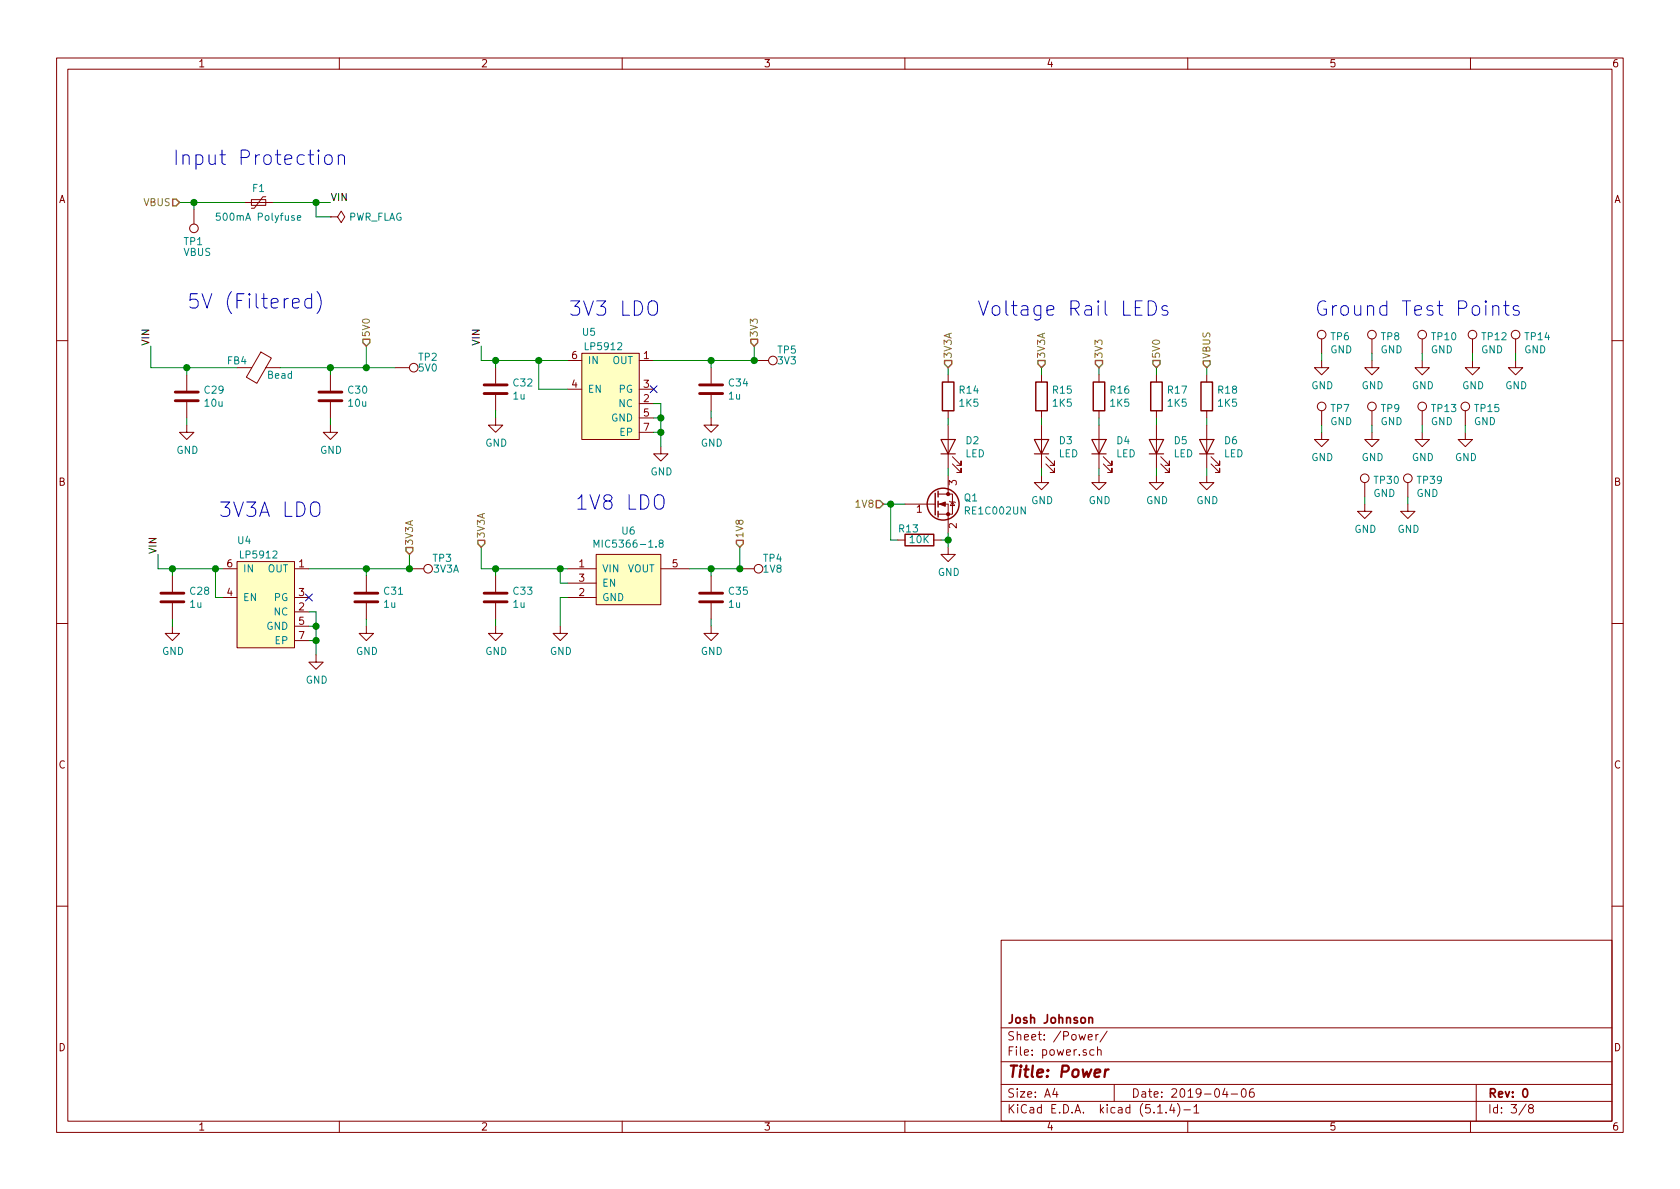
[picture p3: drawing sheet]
<svg xmlns="http://www.w3.org/2000/svg" width="297mm" height="210mm" viewBox="0 0 297 210" stroke-linecap="round" stroke-linejoin="round" font-family="sans-serif">
<g fill="none" stroke="#840000" stroke-width=".18">
<path d="M10 10.3h277v189.9h-277zM12 12.2h273v186.1h-273zM60 10.3v1.9M110 10.3v1.9M160 10.3v1.9M210 10.3v1.9M260 10.3v1.9M34.3 37.1v2.5M43.2 35.8h5.1M44.4 35.3h2.6v1h-2.6zM47 34.8h-.5l-1.5 2h-.6M58.4 38.3h1.3l.6-1 .7 1-.7 1.1-.6-1.1"/>
<path d="M58.4 38.3h.1M233.7 59.9v2.6M242.6 59.9v2.6M251.5 59.9v2.6M260.3 59.9v2.6M268 59.9v2.6M10 60.2h2M33 75.2v1.2h1.3l-1.3 1.3-1.3-1.3h1.3M33 66.3v2.8M33 71.1v2.8M41.9 65h2.6M46.1 62.2l1.9 1.1-2.6 4.5-1.8-1.1z"/>
<path d="M47 65h2.5M58.4 75.2v1.2h1.3l-1.3 1.3-1.3-1.3h1.3M58.4 66.3v2.8M58.4 71.1v2.8M69.8 65h2.6M87.6 73.9v1.3h1.3l-1.3 1.2-1.2-1.2h1.2M87.6 65v2.8M87.6 69.8v2.8M100.3 63.7h2.6M100.3 68.8h2.6M102.9 62.5h10.1v15.2h-10.1zM113 63.7h2.6"/>
<path d="M113 71.4h2.6M113 68.8h2.6M113 73.9h2.6M113 76.4h2.6M116.8 79v1.3h1.3l-1.3 1.2-1.2-1.2h1.2M125.7 73.9v1.3h1.3l-1.3 1.2-1.2-1.2h1.2M125.7 65v2.8M125.7 69.8v2.8M133.3 63.7h2.6M167.6 66.3v1.3M167.6 72.6v1.3M167.6 75.2v7.6"/>
<path d="M184.1 66.3v1.3M184.1 72.6v1.3M184.1 75.2v7.6M194.3 66.3v1.3M194.3 72.6v1.3M194.3 75.2v7.6M204.5 66.3v1.3M204.5 72.6v1.3M204.5 75.2v7.6M213.4 66.3v1.3M213.4 72.6v1.3M213.4 75.2v7.6"/>
<path d="M233.7 63.7v1.3h1.2l-1.2 1.3-1.3-1.3h1.3M233.7 76.4v1.3h1.2l-1.2 1.3-1.3-1.3h1.3M233.7 72.6v2.6M242.6 63.7v1.3h1.2l-1.2 1.3-1.3-1.3h1.3M242.6 76.4v1.3h1.2l-1.2 1.3-1.3-1.3h1.3M242.6 72.6v2.6M251.5 63.7v1.3h1.2l-1.2 1.3-1.3-1.3h1.3M251.5 76.4v1.3h1.2l-1.2 1.3-1.3-1.3h1.3M251.5 72.6v2.6M259.1 76.4v1.3h1.2l-1.2 1.3-1.3-1.3h1.3M259.1 72.6v2.6M260.3 63.7v1.3h1.3l-1.3 1.3-1.2-1.3h1.2"/>
<path d="M268 63.7v1.3h1.2l-1.2 1.3-1.3-1.3h1.3M285 60.2h2M41.9 99.3h10.2v15.2h-10.2zM105.4 98h11.4v8.9h-11.4zM158.7 95.5h1.3M160 89.1h5.1M165.1 95.5h1.3M165.2 89.1h.2M165.9 89.1h1.7v5.1M165.9 87.4h1.7M167.6 96.8v1.2h1.3l-1.3 1.3-1.2-1.3h1.2M167.6 87.4h.8v3.5h-2.5"/>
<path d="M167.6 84.1v3.3M167.9 88.6l.1 .2h.8l.1 .1M168.4 82l1.5 1.6v-.8v.8h-.7M168.4 80.8l1.5 1.5v-.8v.8h-.7M168.4 88.8l.4 .6h-.8zM184.1 84.1v1.2h1.3l-1.3 1.3-1.2-1.3h1.2M184.9 82l1.5 1.6v-.8v.8h-.7M184.9 80.8l1.5 1.5v-.8v.8h-.7M194.3 84.1v1.2h1.3l-1.3 1.3-1.3-1.3h1.3M195.1 82l1.5 1.6v-.8v.8h-.8M195.1 80.8l1.5 1.5v-.8v.8h-.8M204.5 84.1v1.2h1.2l-1.2 1.3-1.3-1.3h1.3"/>
<path d="M205.2 82l1.6 1.6v-.8v.8h-.8M205.2 80.8l1.6 1.5v-.8v.8h-.8M213.4 84.1v1.2h1.2l-1.2 1.3-1.3-1.3h1.3M214.1 82l1.5 1.6v-.8v.8h-.7M214.1 80.8l1.5 1.5v-.8v.8h-.7M241.3 89.1v1.3h1.3l-1.3 1.3-1.3-1.3h1.3M241.3 85.3v2.6M248.9 89.1v1.3h1.3l-1.3 1.3-1.3-1.3h1.3M248.9 85.3v2.6M10 110.3h2M30.5 110.7v1.3h1.2l-1.2 1.3-1.3-1.3h1.3M30.5 101.8v2.8"/>
<path d="M30.5 106.7v2.8M39.4 100.6h2.5M39.4 105.7h2.5M52.1 100.6h2.5M52.1 105.7h2.5M52.1 108.2h2.5M52.1 110.7h2.5M52.1 113.3h2.5M55.9 115.8v1.3h1.2l-1.2 1.3-1.3-1.3h1.3M64.8 110.7v1.3h1.2l-1.2 1.3-1.3-1.3h1.3M64.8 101.8v2.8M64.8 106.7v2.8"/>
<path d="M72.4 100.6h2.5M87.6 110.7v1.3h1.3l-1.3 1.3-1.2-1.3h1.2M87.6 101.8v2.8M87.6 106.7v2.8M99.1 110.7v1.3h1.2l-1.2 1.3-1.3-1.3h1.3M100.3 100.6h5.1M100.3 105.7h5.1M100.3 103.1h5.1M116.8 100.6h5.1M125.7 110.7v1.3h1.3l-1.3 1.3-1.2-1.3h1.2M125.7 101.8v2.8M125.7 106.7v2.8"/>
<path d="M130.8 100.6h2.5M285 110.3h2M10 160.2h2M177 166.3h108v32h-108zM285 160.2h2M60 198.3v1.9M110 198.3v1.9M160 198.3v1.9M177 194.8h108M177 191.8h108M177 187.8h108M177 181.8h108"/>
<path d="M186.5 192.5l-.4 1h1M186.8 193v1M192.4 183.4l.7-.1v-.3l-.5-.1-.2 .2 .1 .7h.6M193.4 185.7l-.4-.1-.3 .3 .1 .6 .2 .1 .4-.1M193.8 182.9v1M194.1 185.7l.2-.1 .3 .1 .1 .9M194.1 185.1v1.5M194.2 182.9l-.4 .2v.1M195.8 182.3l-1.3 2M197 191.8v3M204.7 196.8h.8M206.2 196.7v.1"/>
<path d="M207.2 195.2l-.4 1.1h.9M207.5 195.8v1M208.2 195.1a1.71 1.71 0 0 1 0 2.3M209.3 196.3h1.2M210 198.3v1.9M211.1 195.8l.4-.5v1.5M211.1 196.8h.9M216.6 192.5l-.4 1h.9M216.9 193v1M217.7 193.5h1.1M219.6 192.7l.4-.2a.94 .94 0 0 1 0 1.5 .82 .82 0 0 1-.4-1.3zM221.6 192.5a.59 .59 0 0 0-.7 .7l.1 .7 .2 .1 .5-.1 .1-.5-.2-.2-.4-.1-.3 .3"/>
<path d="M260 198.3v1.9M261 191.8v6.5M269.8 195.2l-1.2 2M270.6 196l-.3-.2v-.2l.3-.3h.2l.3 .3-.1 .2-.6 .2a.48 .48 0 0 0-.1 .7l.3 .1 .4-.1a.48 .48 0 0 0-.2-.7"/>
<circle cx="34.3" cy="40.4" r=".76"/>
<circle cx="233.7" cy="59.2" r=".76"/>
<circle cx="242.6" cy="59.2" r=".76"/>
<circle cx="251.5" cy="59.2" r=".76"/>
<circle cx="260.4" cy="59.2" r=".76"/>
<circle cx="268" cy="59.2" r=".76"/>
<circle cx="73.2" cy="65" r=".76"/>
<circle cx="136.7" cy="63.7" r=".76"/>
<circle cx="233.7" cy="71.9" r=".76"/>
<circle cx="242.6" cy="71.9" r=".76"/>
<circle cx="251.5" cy="71.9" r=".76"/>
<circle cx="259.1" cy="71.9" r=".76"/>
<circle cx="241.3" cy="84.6" r=".76"/>
<circle cx="248.9" cy="84.6" r=".76"/>
<circle cx="75.7" cy="100.6" r=".76"/>
<circle cx="134.1" cy="100.6" r=".76"/>
</g>
<path d="M192.5 180.1l.2-.2 .4 .1 .1 .9M269.4 192.7l.2-.2a.8 .8 0 0 1 .5 .8 .8 .8 0 0 1-.5 .7l-.2-.1-.2-.4z" fill="none" stroke="#840000" stroke-width=".3"/>
<path d="M195.5 189.1l-.2 1.3M196 189.1a.54 .54 0 0 0-.6 .4" fill="none" stroke="#840000" stroke-width=".41"/>
<g fill="none" stroke="#840000" stroke-width=".25">
<path d="M166.6 67.6h2.1v5h-2.1zM183.1 67.6h2.1v5h-2.1zM193.3 67.6h2v5h-2zM203.5 67.6h2v5h-2zM212.3 67.6h2.1v5h-2.1zM160 94.5h5.1v2h-5.1zM165.4 87.2v3.9M165.9 86.9v1M165.9 88.6v1.1M165.9 90.4v1"/>
<circle cx="166.8" cy="89.1" r="2.82"/>
</g>
<path d="M166.4 77.7h2.5l-1.3 2.6zM182.9 77.7h2.5l-1.3 2.6zM193 77.7h2.6l-1.3 2.6zM203.2 77.7h2.5l-1.2 2.6zM212.1 77.7h2.5l-1.2 2.6zM166.4 80.3h2.5M182.9 80.3h2.5M193 80.3h2.6M203.2 80.3h2.5M212.1 80.3h2.5" fill="none" stroke="#840000" stroke-width=".2"/>
<g fill="#840000" stroke="#840000" stroke-width=".18">
<path d="M166.1 89.1l1-.3v.7z"/>
<circle cx="167.6" cy="90.9" r=".28"/>
<circle cx="167.6" cy="87.4" r=".28"/>
</g>
<path d="M38.9 37.7h-.6l-.1 .6 .2-.1 .5 .1v.5l-.2 .2-.5-.2M52.6 38.5l.6-.1-.1-.2-.3-.1-.2 .2v.6h.5M105 96.8v-1.3l.5 .9 .4-.9v1.3M116.8 96.1l-.2-.2v-.3l.4-.1 .2 .1v.3l-.6 .2-.1 .2v.2l.3 .3h.2l.2-.3v-.3l-.2-.1" fill="none" stroke="#008484" stroke-width=".18"/>
<g fill="none" stroke="#840000" stroke-width=".51">
<path d="M31 70.9h4.1M31 69.3h4.1M56.4 70.9h4.1M56.4 69.3h4.1M85.6 69.6h4.1M85.6 68.1h4.1M123.7 69.6h4.1M123.7 68.1h4.1M28.4 106.4h4.1M28.4 104.9h4.1M62.7 106.4h4.1M62.7 104.9h4.1"/>
<path d="M85.6 106.4h4.1M85.6 104.9h4.1M123.7 106.4h4.1M123.7 104.9h4.1"/>
</g>
<g fill="#ffffc2" stroke="#ffffc2" stroke-width=".18">
<path d="M102.9 62.5h10.1v15.2h-10.1z"/>
<path d="M105.4 98h11.4v8.9h-11.4z"/>
<path d="M41.9 99.3h10.2v15.2h-10.2z"/>
</g>
<g fill="none" stroke="#008400" stroke-width=".18">
<path d="M31.7 35.8h11.5M34.3 35.8v1.3M48.3 35.8h10.1M55.9 35.8v2.5h2.5M26.7 61.2v3.8h15.2M33 65v1.3M33 73.9v1.3M49.5 65h20.3M58.4 65v1.3M58.4 73.9v1.3M64.8 61.2v3.8M85.1 61.2v2.5h15.2"/>
<path d="M87.6 63.7v1.3M87.6 72.6v1.3M95.2 63.7v5.1h5.1M115.6 76.4h1.2M115.6 71.4h1.2v7.6M115.6 73.9h1.2M125.7 63.7v1.3M125.7 72.6v1.3M133.3 61.2v2.5h-17.7M167.6 65v1.3M167.6 73.9v1.3M184.1 65v1.3"/>
<path d="M184.1 73.9v1.3M194.3 65v1.3M194.3 73.9v1.3M204.5 65v1.3M204.5 73.9v1.3M213.4 65v1.3M213.4 73.9v1.3M233.7 62.5v1.2M233.7 75.2v1.2M242.6 62.5v1.2M242.6 75.2v1.2M251.5 62.5v1.2"/>
<path d="M251.5 75.2v1.2M259.1 75.2v1.2M260.3 62.5v1.2M268 62.5v1.2M27.9 98v2.6h11.5M72.4 98v2.6h-17.8M85.1 96.8v3.8h15.2M130.8 96.8v3.8h-8.9M156.2 89.1h3.8M157.5 89.1v6.4h1.2M166.4 95.5h1.2M167.6 82.8v1.3"/>
<path d="M167.6 94.2v2.6M184.1 82.8v1.3M194.3 82.8v1.3M204.5 82.8v1.3M213.4 82.8v1.3M241.3 87.9v1.2M248.9 87.9v1.2M30.5 100.6v1.2M30.5 109.5v1.2M38.1 100.6v5.1h1.3M54.6 108.2h1.3v7.6M54.6 110.7h1.3"/>
<path d="M54.6 113.3h1.3M64.8 100.6v1.2M64.8 109.5v1.2M87.6 100.6v1.2M87.6 109.5v1.2M99.1 100.6v2.5h1.2M100.3 105.7h-1.2v5M125.7 100.6v1.2M125.7 109.5v1.2"/>
</g>
<path d="M30.5 35.2h.6l.6 .6-.6 .6h-.6zM64.2 60h1.2v.6l-.6 .6-.6-.6zM132.7 60h1.3v.6l-.7 .6-.6-.6zM167 63.7h1.3v.7l-.7 .6-.6-.6zM183.5 63.7h1.3v.7l-.7 .6-.6-.6zM193.7 63.7h1.2v.7l-.6 .6-.6-.6zM203.8 63.7h1.3v.7l-.6 .6-.7-.6zM212.8 63.8h1.2v.6l-.6 .6-.6-.6zM71.8 96.8h1.2v.6l-.6 .6-.6-.6zM84.5 95.5h1.2v.7l-.6 .6-.6-.6zM130.2 95.5h1.2v.7l-.6 .6-.6-.6zM154.9 88.5h.7l.6 .6-.6 .7h-.7z" fill="none" stroke="#848400" stroke-width=".25"/>
<g fill="none" stroke="#0000c2" stroke-width=".18">
<path d="M56.3 26.5l-.1 .2 .1 .1 .1-.1-.1-.2v.3M56.3 27.4v1.7M57.6 27.5a.69 .69 0 0 1 1.1 .4v.7a.68 .68 0 0 1-.6 .5 .68 .68 0 0 1-.7-.5v-.7zM59.8 27.6a.63 .63 0 0 1 1.1 .1v1.4M59.8 27.4v1.7M55.1 52.9l-.7-.1-.3 .1-.2 .4v.7l.2 .4 .3 .1 .7-.1M55.1 51.9v2.6M56.1 51.6a2.9 2.9 0 0 1 0 3.8M100.9 53.2h1.6l-.9 1a.73 .73 0 0 1 .9 .5v.6l-.5 .4h-.7l-.4-.2M203 53.2a1.33 1.33 0 0 1 1.4 .7 1.33 1.33 0 0 1-.2 1.5l-.6 .3h-.6zM206.4 54.2a.6 .6 0 0 0-1 .2l.2 .4 .6 .1 .3 .4-.1 .3-.2 .1-.8-.1M263.9 54.3a.61 .61 0 0 1 1.1 .1v1.3"/>
<path d="M265.9 54h.9M266.2 53.2v2.2l.1 .2 .5 .1M268.5 54.2a.62 .62 0 0 0-1 .2l.2 .4 .6 .1 .2 .1 .1 .3-.1 .3-.2 .1-.8-.1M115.8 87.9a.86 .86 0 0 1 1-.4 .86 .86 0 0 1 .6 .8v.9a.86 .86 0 0 1-1.3 .7 1.99 1.99 0 0 1-.3-2z"/>
</g>
<g fill="#008400" stroke="#008400" stroke-width=".25">
<circle cx="87.6" cy="63.7" r=".51"/>
<circle cx="64.8" cy="65" r=".51"/>
<circle cx="55.9" cy="113.3" r=".51"/>
<circle cx="64.8" cy="100.6" r=".51"/>
<circle cx="34.3" cy="35.8" r=".51"/>
<circle cx="55.9" cy="110.7" r=".51"/>
<circle cx="133.4" cy="63.7" r=".51"/>
<circle cx="157.5" cy="89.1" r=".51"/>
<circle cx="167.6" cy="95.5" r=".51"/>
<circle cx="95.3" cy="63.7" r=".51"/>
<circle cx="38.1" cy="100.6" r=".51"/>
<circle cx="30.5" cy="100.6" r=".51"/>
<circle cx="116.8" cy="73.9" r=".51"/>
<circle cx="99.1" cy="100.6" r=".51"/>
<circle cx="58.4" cy="65" r=".51"/>
<circle cx="55.9" cy="35.8" r=".51"/>
<circle cx="72.4" cy="100.6" r=".51"/>
<circle cx="33" cy="65" r=".51"/>
<circle cx="87.6" cy="100.6" r=".51"/>
<circle cx="125.7" cy="63.7" r=".51"/>
<circle cx="125.7" cy="100.6" r=".51"/>
<circle cx="130.8" cy="100.6" r=".51"/>
<circle cx="116.8" cy="76.4" r=".51"/>
</g>
<path d="M115 68.2l1.2 1.2M116.2 68.2l-1.2 1.2M54 105l1.2 1.3M55.2 105l-1.2 1.3" fill="none" stroke="#000084" stroke-width=".18"/>
<g font-size="3.5" fill="#0000c2">
<text x="30.5" y="29.2">Input Protection</text>
<text x="33" y="54.6">5V (Filtered)</text>
<text x="102.1" y="55.9">3V3 LDO</text>
<text x="172.7" y="55.9">Voltage Rail LEDs</text>
<text x="232.4" y="55.9">Ground Test Points</text>
<text x="39.9" y="91.4">3V3A LDO</text>
<text x="101.6" y="90.2">1V8 LDO</text>
</g>
<text font-size="2.8" fill="#840000" x="178" y="190.5">Title: Power</text>
<g font-size="2.1" fill="#840000">
<text x="178" y="184">Sheet: /Power/</text>
<text x="178" y="181">Josh Johnson</text>
<text x="178" y="186.7">File: power.sch</text>
<text x="178" y="196.9">KiCad E.D.A. kicad (5.1.4)-1</text>
<text x="178" y="194.1">Size: A4</text>
<text x="200" y="194.1">Date: 2019-04-06</text>
<text x="263" y="194.1">Rev: 0</text>
<text x="263" y="196.9">Id: 3/8</text>
</g>
<g font-size="1.8" fill="#840000">
<text x="35" y="11.9">1</text>
<text x="85" y="11.9">2</text>
<text x="135" y="11.9">3</text>
<text x="185" y="11.9">4</text>
<text x="235" y="11.9">5</text>
<text x="285" y="11.9">6</text>
<text x="10.4" y="35.9">A</text>
<text x="285.4" y="35.9">A</text>
<text x="101.1" y="63.5">6</text>
<text x="113.8" y="63.5">1</text>
<text x="101.1" y="68.6">4</text>
<text x="113.8" y="71.1">2</text>
<text x="113.8" y="68.6">3</text>
<text x="113.8" y="73.7">5</text>
<text x="113.8" y="76.2">7</text>
<text x="10.4" y="85.9">B</text>
<text x="169.2" y="85.8" transform="rotate(-90 169.2 85.8)">3</text>
<text x="285.4" y="85.9">B</text>
<text x="162.1" y="90.7">1</text>
<text x="169.2" y="93.4" transform="rotate(-90 169.2 93.4)">2</text>
<text x="40.2" y="100.3">6</text>
<text x="52.9" y="100.3">1</text>
<text x="102.4" y="100.3">1</text>
<text x="118.9" y="100.3">5</text>
<text x="40.2" y="105.4">4</text>
<text x="52.9" y="107.9">2</text>
<text x="52.9" y="105.4">3</text>
<text x="102.4" y="105.4">2</text>
<text x="102.4" y="102.9">3</text>
<text x="52.9" y="110.5">5</text>
<text x="52.9" y="113">7</text>
<text x="10.4" y="135.9">C</text>
<text x="285.4" y="135.9">C</text>
<text x="10.4" y="185.9">D</text>
<text x="285.4" y="185.9">D</text>
<text x="35" y="199.9">1</text>
<text x="85" y="199.9">2</text>
<text x="135" y="199.9">3</text>
<text x="185" y="199.9">4</text>
<text x="235" y="199.9">5</text>
<text x="285" y="199.9">6</text>
</g>
<g font-size="1.8" fill="#008484">
<text x="44.7" y="34">F1</text>
<text x="38.9" y="39">500mA Polyfuse</text>
<text x="61.5" y="39">PWR_FLAG</text>
<text x="32.5" y="45.3">VBUS</text>
<text x="32.6" y="43.4">TP1</text>
<text x="40.2" y="64.4">FB4</text>
<text x="74" y="63.8">TP2</text>
<text x="74.1" y="65.7">5V0</text>
<text x="103.9" y="64.4">IN</text>
<text x="108.3" y="64.4">OUT</text>
<text x="137.5" y="62.5">TP5</text>
<text x="137.6" y="64.4">3V3</text>
<text x="235.2" y="62.5">GND</text>
<text x="235.3" y="60.2">TP6</text>
<text x="244.1" y="62.5">GND</text>
<text x="244.2" y="60.2">TP8</text>
<text x="253" y="62.5">GND</text>
<text x="253.2" y="60.2">TP10</text>
<text x="261.9" y="62.5">GND</text>
<text x="262.1" y="60.2">TP12</text>
<text x="269.5" y="62.5">GND</text>
<text x="269.7" y="60.2">TP14</text>
<text x="36.2" y="69.6">C29</text>
<text x="36.3" y="71.9">10u</text>
<text x="47.4" y="67">Bead</text>
<text x="61.6" y="69.6">C30</text>
<text x="61.7" y="71.9">10u</text>
<text x="90.8" y="70.7">1u</text>
<text x="90.8" y="68.3">C32</text>
<text x="103.9" y="69.5">EN</text>
<text x="109.4" y="69.5">PG</text>
<text x="128.9" y="70.7">1u</text>
<text x="128.9" y="68.3">C34</text>
<text x="169.7" y="69.6">R14</text>
<text x="169.7" y="71.9">1K5</text>
<text x="186.2" y="69.6">R15</text>
<text x="186.2" y="71.9">1K5</text>
<text x="196.4" y="69.6">R16</text>
<text x="196.4" y="71.9">1K5</text>
<text x="206.5" y="69.6">R17</text>
<text x="206.5" y="71.9">1K5</text>
<text x="215.4" y="69.6">R18</text>
<text x="215.4" y="71.9">1K5</text>
<text x="231.9" y="68.8">GND</text>
<text x="240.7" y="68.8">GND</text>
<text x="249.6" y="68.8">GND</text>
<text x="258.5" y="68.8">GND</text>
<text x="266.1" y="68.8">GND</text>
<text x="108.1" y="74.5">GND</text>
<text x="109.4" y="72">NC</text>
<text x="109.7" y="77.1">EP</text>
<text x="235.2" y="75.2">GND</text>
<text x="235.3" y="72.9">TP7</text>
<text x="244.1" y="75.2">GND</text>
<text x="244.2" y="72.9">TP9</text>
<text x="253" y="75.2">GND</text>
<text x="253.2" y="72.9">TP13</text>
<text x="260.6" y="75.2">GND</text>
<text x="260.8" y="72.9">TP15</text>
<text x="31.2" y="80.3">GND</text>
<text x="56.6" y="80.3">GND</text>
<text x="85.8" y="79">GND</text>
<text x="123.9" y="79">GND</text>
<text x="170.7" y="80.9">LED</text>
<text x="170.8" y="78.6">D2</text>
<text x="187.2" y="80.9">LED</text>
<text x="187.3" y="78.6">D3</text>
<text x="197.3" y="80.9">LED</text>
<text x="197.5" y="78.6">D4</text>
<text x="207.5" y="80.9">LED</text>
<text x="207.6" y="78.6">D5</text>
<text x="216.4" y="80.9">LED</text>
<text x="216.5" y="78.6">D6</text>
<text x="231.9" y="81.5">GND</text>
<text x="240.7" y="81.5">GND</text>
<text x="249.6" y="81.5">GND</text>
<text x="257.3" y="81.5">GND</text>
<text x="115" y="84.1">GND</text>
<text x="170.5" y="88.7">Q1</text>
<text x="182.3" y="89.1">GND</text>
<text x="192.5" y="89.1">GND</text>
<text x="202.6" y="89.1">GND</text>
<text x="211.5" y="89.1">GND</text>
<text x="242.8" y="87.9">GND</text>
<text x="243.1" y="85.6">TP30</text>
<text x="250.4" y="87.9">GND</text>
<text x="250.7" y="85.6">TP39</text>
<text x="110" y="94.5">U6</text>
<text x="159" y="94.2">R13</text>
<text x="170.9" y="91">RE1C002UN</text>
<text x="239.5" y="94.2">GND</text>
<text x="247.1" y="94.2">GND</text>
<text x="42.9" y="101.2">IN</text>
<text x="47.3" y="101.2">OUT</text>
<text x="76.6" y="99.4">TP3</text>
<text x="76.7" y="101.3">3V3A</text>
<text x="106" y="96.8">MIC5366-1.8</text>
<text x="106.4" y="101.2">VIN</text>
<text x="110.9" y="101.2">VOUT</text>
<text x="135" y="99.4">TP4</text>
<text x="135" y="101.3">1V8</text>
<text x="160.9" y="96.1">10K</text>
<text x="165.8" y="101.8">GND</text>
<text x="33.6" y="107.5">1u</text>
<text x="33.7" y="105.2">C28</text>
<text x="42.9" y="106.3">EN</text>
<text x="48.5" y="106.3">PG</text>
<text x="67.9" y="107.5">1u</text>
<text x="68" y="105.2">C31</text>
<text x="90.8" y="107.5">1u</text>
<text x="90.8" y="105.2">C33</text>
<text x="106.4" y="106.3">GND</text>
<text x="106.4" y="103.8">EN</text>
<text x="128.9" y="107.5">1u</text>
<text x="128.9" y="105.2">C35</text>
<text x="47.1" y="111.4">GND</text>
<text x="48.5" y="108.8">NC</text>
<text x="48.7" y="113.9">EP</text>
<text x="28.7" y="115.8">GND</text>
<text x="62.9" y="115.8">GND</text>
<text x="85.8" y="115.8">GND</text>
<text x="97.2" y="115.8">GND</text>
<text x="123.9" y="115.8">GND</text>
<text x="54.1" y="120.9">GND</text>
</g>
<g font-size="1.8">
<text x="58.4" y="35.6">VIN</text>
<text x="26.4" y="61.2" transform="rotate(-90 26.4 61.2)">VIN</text>
<text x="84.8" y="61.2" transform="rotate(-90 84.8 61.2)">VIN</text>
<text x="27.7" y="98" transform="rotate(-90 27.7 98)">VIN</text>
</g>
<g font-size="1.8" fill="#848400">
<text x="168.3" y="63.5" transform="rotate(-90 168.3 63.5)">3V3A</text>
<text x="184.8" y="63.5" transform="rotate(-90 184.8 63.5)">3V3A</text>
<text x="194.9" y="63.5" transform="rotate(-90 194.9 63.5)">3V3</text>
<text x="205.1" y="63.5" transform="rotate(-90 205.1 63.5)">5V0</text>
<text x="151.5" y="89.8">1V8</text>
</g>
<g font-size="1.7" fill="#848400">
<text x="25.4" y="36.4">VBUS</text>
<text x="65.4" y="59.7" transform="rotate(-90 65.4 59.7)">5V0</text>
<text x="134" y="59.7" transform="rotate(-90 134 59.7)">3V3</text>
<text x="214" y="63.5" transform="rotate(-90 214 63.5)">VBUS</text>
<text x="85.7" y="95.3" transform="rotate(-90 85.7 95.3)">3V3A</text>
<text x="131.4" y="95.3" transform="rotate(-90 131.4 95.3)">1V8</text>
<text x="73" y="96.5" transform="rotate(-90 73 96.5)">3V3A</text>
</g>
<g font-size="1.7" fill="#008484">
<text x="103" y="59.4">U5</text>
<text x="103.7" y="61.9">LP5912</text>
<text x="42.1" y="96.2">U4</text>
<text x="42.7" y="98.7">LP5912</text>
</g>
</svg>
